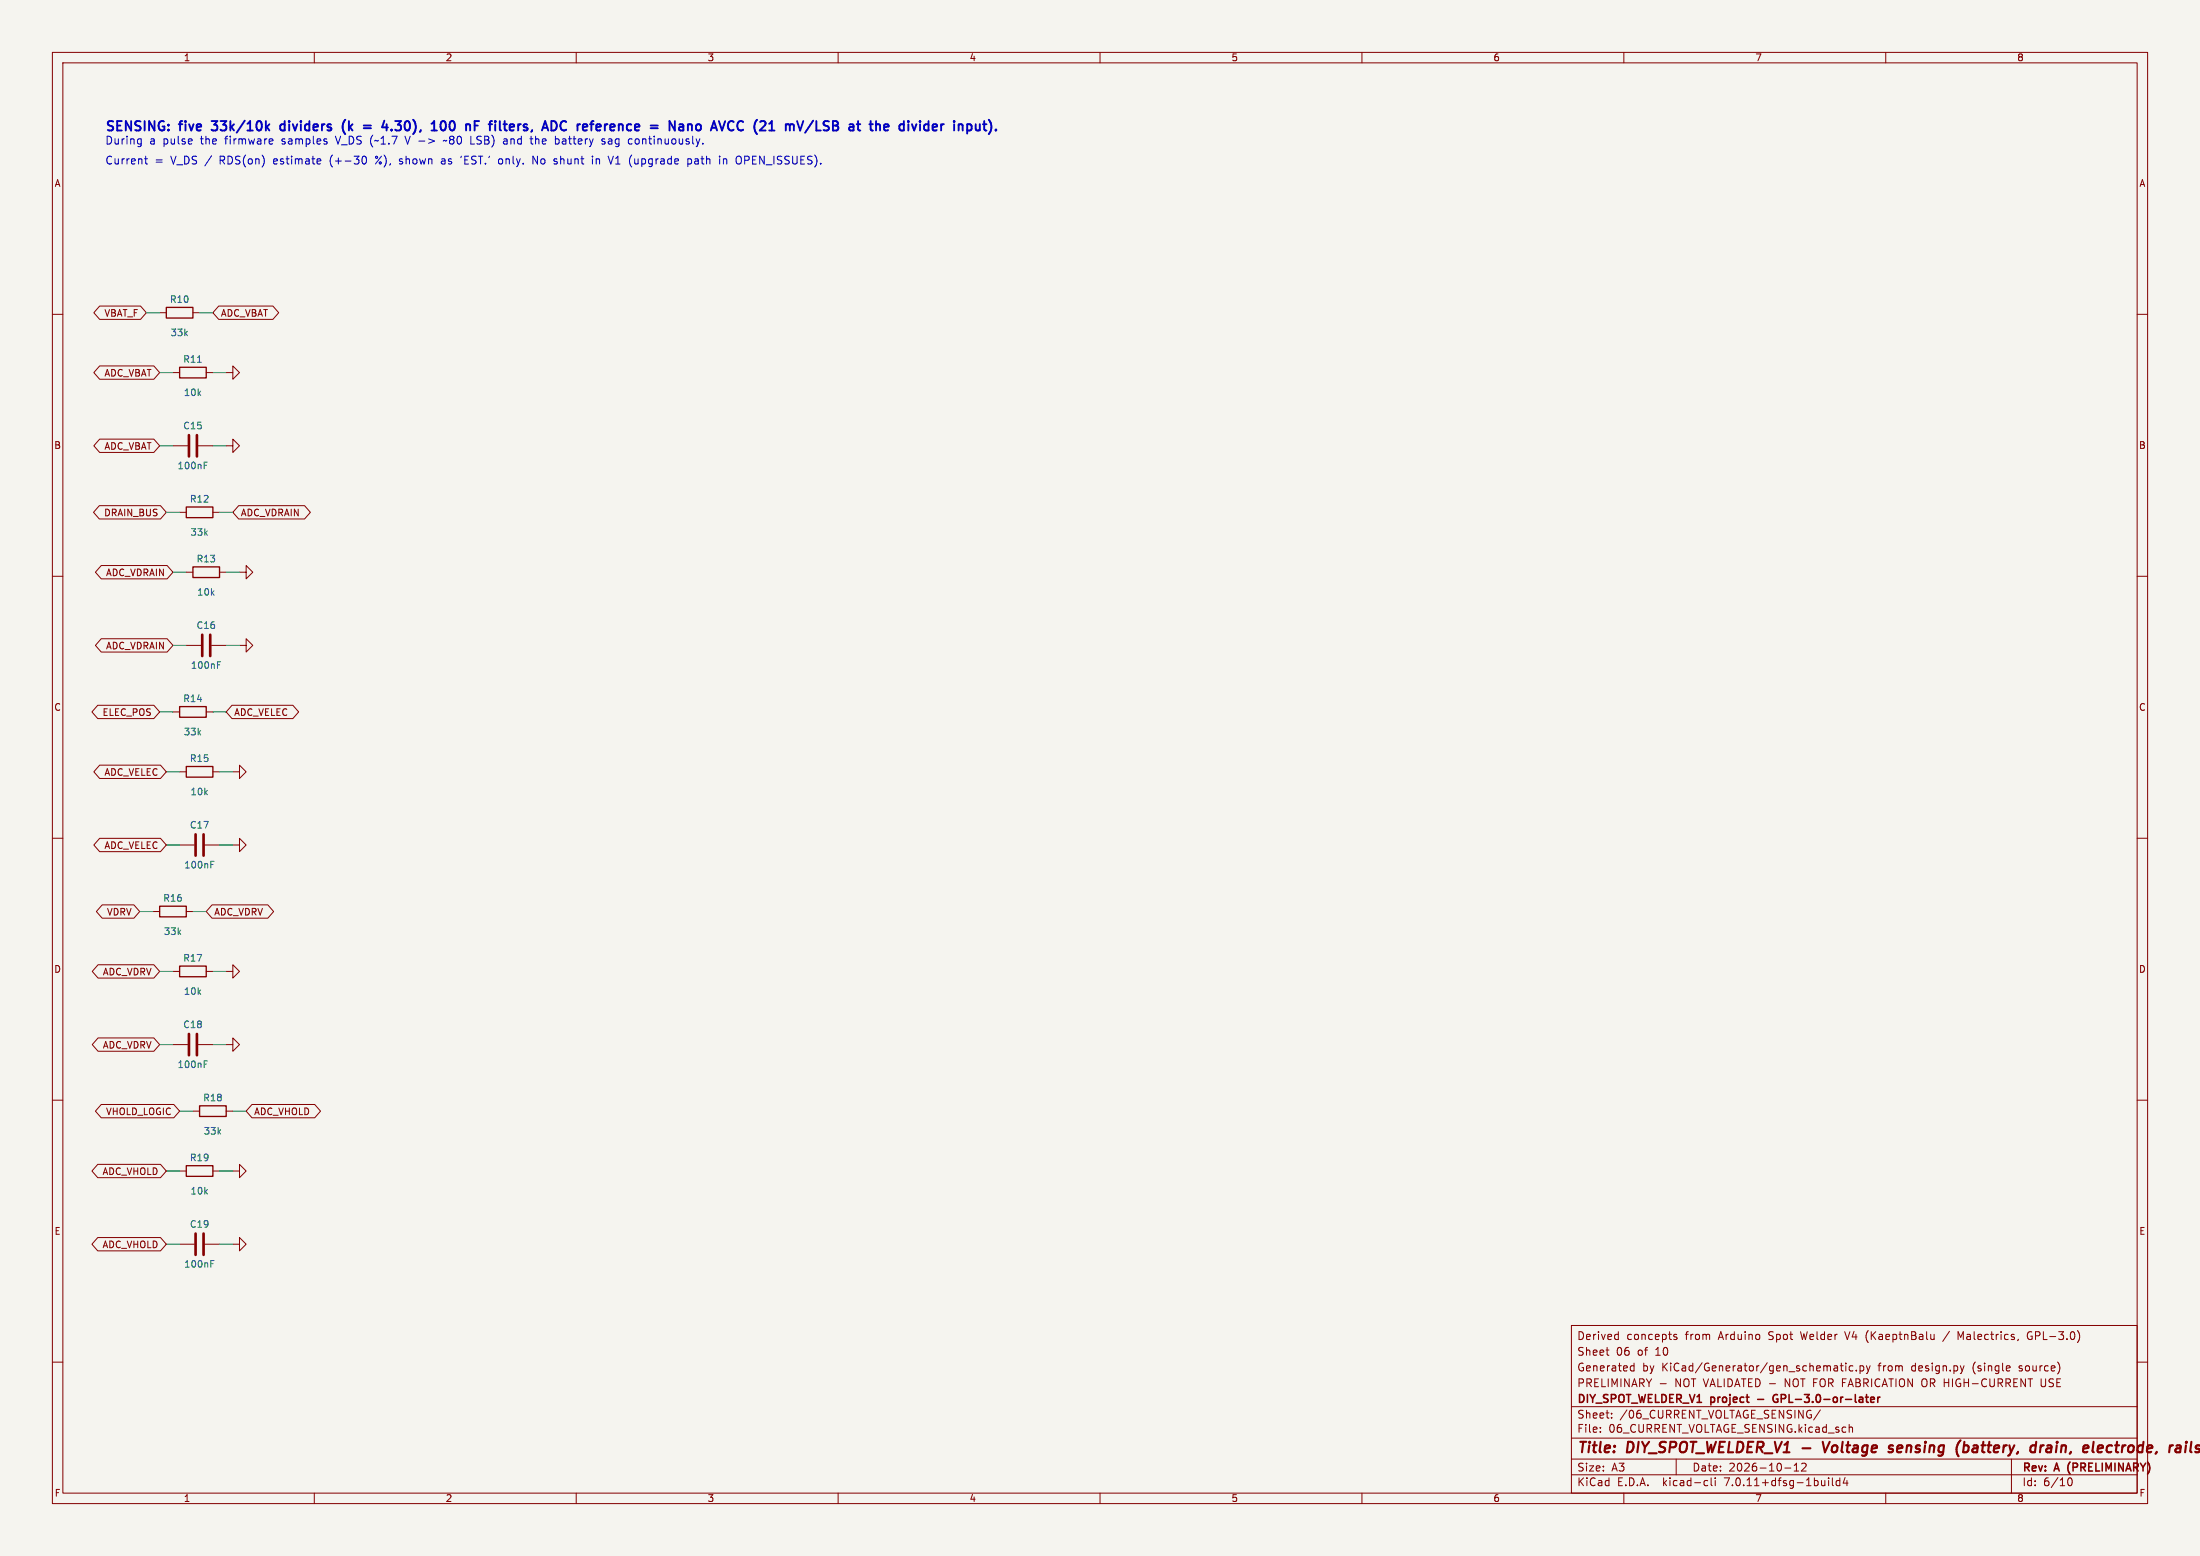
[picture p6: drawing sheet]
<svg xmlns="http://www.w3.org/2000/svg" width="420mm" height="297mm" viewBox="0 0 420 297" stroke-linecap="round" stroke-linejoin="round" font-family="sans-serif">
<path d="M0 0h420v297h-420z" fill="#f5f4ef" stroke="#f5f4ef" stroke-width=".19"/>
<g fill="none" stroke="#840000" stroke-width=".19">
<path d="M10 10h400v277h-400zM12 12h396v273h-396zM60 10v2M110 10v2M160 10v2M210 10v2M260 10v2M310 10v2M360 10v2M10 60h2M19 58.4h7.8l1.1 1.3-1.1 1.3h-7.8l-1.1-1.3zM30.5 59.7h1.2"/>
<path d="M36.8 59.7h1.3M41.8 58.4h10.3l1.1 1.3-1.1 1.3h-10.3l-1.2-1.3zM408 60h2M19 69.8h10.4l1.1 1.3-1.1 1.3h-10.4l-1.1-1.3zM33 71.1h1.3M39.4 71.1h1.2M43.2 71.1h1.2v-1.2l1.3 1.2-1.3 1.3v-1.3M19 96.5h11.6l1.1 1.3-1.1 1.3h-11.6l-1.1-1.3zM19 83.8h10.4l1.1 1.3-1.1 1.3h-10.4l-1.1-1.3zM33 85.1h2.8M34.3 97.8h1.3M37.8 85.1h2.8"/>
<path d="M40.6 97.8h1.3M43.2 85.1h1.2v-1.3l1.3 1.3-1.3 1.3v-1.3M45.6 96.5h12.5l1.2 1.3-1.2 1.3h-12.5l-1.2-1.3zM10 110h2M19.3 107.9h12.6l1.1 1.3-1.1 1.3h-12.6l-1.1-1.3zM35.6 109.2h1.2M41.9 109.2h1.3M45.7 109.2h1.3v-1.2l1.3 1.2-1.3 1.3v-1.3M408 110h2M18.7 134.6h10.7l1.1 1.3-1.1 1.3h-10.7l-1.2-1.3zM19.3 121.9h12.6l1.1 1.3-1.1 1.3h-12.6l-1.1-1.3zM33 135.9h1.3"/>
<path d="M35.6 123.2h2.8M39.4 135.9h1.2M40.4 123.2h2.8M44.3 134.6h11.6l1.1 1.3-1.1 1.3h-11.6l-1.1-1.3zM45.7 123.2h1.3v-1.3l1.3 1.3-1.3 1.3v-1.3M10 160h2M19 146h11.6l1.1 1.3-1.1 1.3h-11.6l-1.1-1.3zM34.3 147.3h1.3M40.6 147.3h1.3M44.4 147.3h1.3v-1.2l1.3 1.2-1.3 1.3v-1.3M408 160h2M19 160h11.6l1.1 1.3-1.1 1.3h-11.6l-1.1-1.3z"/>
<path d="M19.5 172.7h6.1l1.1 1.3-1.1 1.3h-6.1l-1.1-1.3zM29.2 174h1.3M34.3 161.3h2.8M35.6 174h1.2M39.1 161.3h2.8M40.5 172.7h10.6l1.1 1.3-1.1 1.3h-10.6l-1.1-1.3zM44.4 161.3h1.3v-1.3l1.3 1.3-1.3 1.3v-1.3M18.7 184.1h10.7l1.1 1.3-1.1 1.3h-10.7l-1.1-1.3zM18.7 198.1h10.7l1.1 1.3-1.1 1.3h-10.7l-1.1-1.3zM33 199.4h2.8M33 185.4h1.3M37.8 199.4h2.8"/>
<path d="M39.4 185.4h1.2M43.2 185.4h1.2v-1.2l1.3 1.2-1.3 1.3v-1.3M43.2 199.4h1.2v-1.3l1.3 1.3-1.3 1.3v-1.3M10 210h2M19.3 210.8h13.9l1.1 1.3-1.1 1.3h-13.9l-1.1-1.3zM36.8 212.1h1.3M43.2 212.1h1.2M48.1 210.8h12l1.1 1.3-1.1 1.3h-12l-1.1-1.3zM408 210h2M18.7 222.2h11.9l1.1 1.3-1.1 1.3h-11.9l-1.2-1.3zM18.7 236.2h11.9l1.1 1.3-1.1 1.3h-11.9l-1.2-1.3zM34.3 223.5h1.3"/>
<path d="M34.3 237.5h2.8M39.1 237.5h2.8M40.6 223.5h1.3M44.4 237.5h1.3v-1.3l1.3 1.3-1.3 1.3v-1.3M44.4 223.5h1.3v-1.3l1.3 1.3-1.3 1.3v-1.3M10 260h2M300 253h108v32h-108zM306.6 257.7h.6M307 258.7h.2M308.5 254.7l.4 .1M308.9 254.2v1.5M308.9 255.6l-.4 .1"/>
<path d="M319.5 255l.7 .4-.3 .3-.4-.1M320.1 254.8l-.4-.1-.2 .2M352.2 254.2l.5 1.5M369.2 255.5l-.4 .2M369.2 254.7v1M372.2 254.1l-1.3 1.9M374.3 255.3l-.5-1.1v1.5M385.3 255.6l-.1 .2M387.7 254.2a.75 .75 0 0 0-.7 .7 .75 .75 0 0 0 .7 .8M408 260h2M300 278.5h108M300 274.5h108"/>
<path d="M300 268.5h108M305.5 273.2v.2M305.5 272.5v.1M307.7 270.5v.2M307.7 269.8v.1M311.4 261.6h.5M311.4 260.8h.5M311.9 260.2v1.5M316.9 264.1h1.2M320 278.5v3M342.5 279.7l.4-.4v1.5M343.9 279.4l.6-.1 .2 .1 .1 .3-.9 1.1h.9"/>
<path d="M347.5 269.1l-1.3 1.9M351.3 260.7h.6M351.5 260.2v1.3l.4 .2M352.4 260.2v.1M352.4 260.7v1M353 271.9v1.5M353 272.5l.2-.1 .4 .1 .1 .9M353.7 260.8l-.4-.1-.3 .3 .2 .6h.5M354.4 261.5v.2M355.1 260.8l.4-.1 .3 .3-.1 .6h-.6M355.1 260.7v1.5M356.3 260.7l.4 1"/>
<path d="M356.7 261.7l-.4 .5M357 260.7l-.3 1M374.9 260.7l-.3 1M384 278.5v6.5M389.7 263.2v1.2l.2 .3h.3M60 285v2M110 285v2M160 285v2M210 285v2M260 285v2M300 281.5h108M310 285v2"/>
<path d="M325.6 282.6l.4 .1M326 283.5l-.4 .1M326.7 282.1v1.3l.2 .2M327.4 282.1v.1M327.4 282.6v1M340.7 280.2h1.2M342.5 280.8h.9M349.1 282.1v.1M349.1 282.6v1M349.8 282.1v1.3l.2 .2M351.2 282.7l-.4-.1-.3 .3 .2 .6h.5M351.2 282.1v1.5"/>
<path d="M352.2 282l-.3 1.1h.9M352.6 282.6v1M360 285v2M394.8 282.4l-.1 .3M395.5 282.4l.1 .6-.2 .5h-.5l-.2-.5"/>
</g>
<g fill="none" stroke="#840000" stroke-width=".4">
<path d="M348 275.2l.4 2 .9-2M360.7 276.4l.6 .2 .1 .2-.1 .3-.6 .1M360.7 276h.7M362.3 276l-.2 .9 .3 .3M363.2 276.3l-1 .2M374.9 276h.8l.1 .3v.5a.66 .66 0 0 1-1 .3M375 275.2l-.2 2M388.5 275.9l.1 .1M388.7 275.2l-.2 2M389.6 275.9l-.2 1.3M390.2 275.9l-.4 .1-.3 .3M391 276.4a.4 .4 0 0 0-.4 .4 .4 .4 0 0 0 .3 .4h.4"/>
<path d="M391 275.9l-.2 .1M400.5 276.5l.9-.2v-.3h-.8l-.2 .9 .3 .3 .6-.1M417.3 275.9l-.2 1.3M417.4 275.2l-.1 .1 .1 .1M417.4 275.2v.2M418.3 275.2l-.2 1.7 .3 .3"/>
</g>
<path d="M339.1 267h.3M339.2 266.2a.75 .75 0 0 0-.7 .7 .75 .75 0 0 0 .6 .8l.2-.1M356.1 266.7h.6M356.3 266.2v1.3l.4 .2M357.1 267.2l.7-.2v-.2l-.5-.1-.2 .2 .1 .7h.6M358.5 266.7v1M358.9 266.7l-.3 .1-.1 .2" fill="none" stroke="#840000" stroke-width=".3"/>
<path d="M31.7 58.7h5.1v2h-5.1zM34.3 70.1h5.1v2h-5.1zM35.6 96.8h5v2h-5zM36.8 108.2h5.1v2h-5.1zM34.3 134.9h5.1v2h-5.1zM35.6 146.3h5v2h-5zM30.5 173h5.1v2h-5.1zM34.3 184.4h5.1v2h-5.1zM38.1 211.1h5.1v2h-5.1zM35.6 222.5h5v2h-5z" fill="none" stroke="#840000" stroke-width=".25"/>
<path d="M36.1 83.1v4M37.6 83.1v4M38.6 121.2v4M40.1 121.2v4M37.3 159.3v4M38.9 159.3v4M36.1 197.4v4M37.6 197.4v4M37.3 235.5v4M38.9 235.5v4" fill="none" stroke="#840000" stroke-width=".51"/>
<path d="M37.7 69.2h.7M39 88.8h.4M39 88.2h.6M41.5 126.9h.4M41.5 126.3h.6M40.2 165h.5M40.2 164.4h.7M39 203.1h.4M39 202.5h.6M40.2 241.2h.5M40.2 240.6h.7" fill="none" stroke="#006464" stroke-width=".19"/>
<g fill="none" stroke="#0000c2" stroke-width=".19">
<path d="M26.5 26.5l.5 .1M27 26.5v1.2l-.3 .3M27 27.4l-.5 .1M27.6 30.3h.6M27.8 29.8v1.3l.4 .2M51.9 26.5l.2 .4-.7 .1M52 27.4l-.1 .1M61.2 30.4v.3l-.7 .1M64 26l.5 1.5M69.1 30.4l.1-.4 .3-.2a.8 .8 0 0 1 .5 .8 .8 .8 0 0 1-.5 .7l-.3-.1-.1-.5M71.7 29.9v.3M72.8 29.8l-1.1 1.5"/>
<path d="M76.2 31.2l.5 .1M76.5 30.3l-.3 .2 .3 .3M77.3 26l.5 1.5M84.7 30.3l-.4 .1M84.8 30.7h-.3a.29 .29 0 0 0-.3 .3 .29 .29 0 0 0 .3 .3h.3M85.3 26.8l-.2 .1-.3-.1-.2 .1M89.9 27.5h.7M95.2 31l.3 .3 .4-.1M95.9 30.5l-.4-.2-.3 .3M96.3 26.5h.3l.2 .2v.8M96.8 27.4l-.5 .1M96.8 26.9h-.5"/>
<path d="M101.2 26.5h.5M101.6 27.5h.1M101.7 31.3v-1.5l.9 1.5M102.2 26v1.5M102.3 26.6h-.1M106.5 26.5l.2 .3v.4l-.2 .3M113.8 30.3v1M114.4 30.4l-.4-.1-.2 .2M115.5 26.6l-.4-.1-.2 .2 .1 .2 .5 .2v.3h-.6M116.3 26.9a.29 .29 0 0 0-.2 .3 .29 .29 0 0 0 .2 .3M116.3 26.5l-.1 .1M117.1 29.8l-.5 1.5"/>
<path d="M121.5 26.5l-.3 .3v.4l.3 .3M131.3 30.4l.4-.1 .3 .3-.1 .6h-.6M131.3 30.3v1.5M133.1 30.3l-.4 .1M133.2 30.7h-.4a.29 .29 0 0 0-.2 .3 .29 .29 0 0 0 .2 .3h.4M138.2 30.4h.5v.9M142.2 30.6h.5M142.7 29.8h-.5v1.5"/>
</g>
<g fill="none" stroke="#0000c2" stroke-width=".36">
<path d="M40.4 23.1h1.1M40.4 24.7l.2 .2M50.9 24.2l.5 .7M51.4 23.7l-.6 .7M54.4 23.8l-.6-.1-.3 .4v.5l.2 .2h.7M65.4 24.4l.4 1.1M65.9 22.9l-.3 .5-.2 .7M66.6 23.1v1.8M66.8 24.2l.5 .7M67.3 23.7l-.7 .7M69.4 24h1.4M69.4 24.5h1.4"/>
<path d="M73.4 23l-.4 1.3M74.8 24.7v.2M75.4 23.1h1.2M75.4 24.7l.3 .2h.5M84.3 23.3l.4-.2a1.12 1.12 0 0 1 0 1.8l-.3-.1-.2-.2-.1-.8zM86.2 23.1a1.12 1.12 0 0 0 0 1.8M93.3 23.7h.7M97.9 23.7l.2 .1 .1 .3-.9 .2M98.1 24.8l-.2 .1M107.3 23.2l.5-.1 .3 .2M108.1 24.7l-.3 .2-.5-.1M117.1 23.7h-.3l-.3 .3 .1 .8 .5 .1"/>
<path d="M117.4 24.1l-.9 .2M129.7 23.8h.7l.1 1.1M130.5 24.1l-.6 .1a.35 .35 0 0 0-.3 .4 .35 .35 0 0 0 .3 .3l.6-.1M131.3 23.7v1.2M131.4 23.8l-.1 .1M136.3 23.1l-.6 1.8M144.5 22.9a2.06 2.06 0 0 0 0 2.7M158 23.1l.2 .1M158.2 24.2v.5M159 23.1h.6l.3 .2 .1 .3-.4 .4a.48 .48 0 0 1 .5 .4 .48 .48 0 0 1-.4 .5h-.7zM159 24h.6M172.6 23.8l-.6-.1-.3 .4v.5l.2 .2h.7"/>
<path d="M172.6 23.1v1.8M176.8 23.7l.5 .1M177.3 24.8l-.5 .1M177.3 23.1v1.8M183 23.9l.3-.2 .4 .1 .1 1.1"/>
</g>
<g fill="none" stroke="#009600" stroke-width=".19">
<path d="M27.9 59.7h2.6M38.1 59.7h2.5M30.5 71.1h2.5M40.6 71.1h2.6M30.5 85.1h2.5M31.7 97.8h2.6M40.6 85.1h2.6M41.9 97.8h2.5M33 109.2h2.6M43.2 109.2h2.5M30.5 135.9h2.5M33 123.2h2.6"/>
<path d="M40.6 135.9h2.6M43.2 123.2h2.5M31.7 147.3h2.6M41.9 147.3h2.5M26.7 174h2.5M31.7 161.3h2.6M36.8 174h2.6M41.9 161.3h2.5M30.5 199.4h2.5M30.5 185.4h2.5M40.6 199.4h2.6M40.6 185.4h2.6"/>
<path d="M34.3 212.1h2.5M44.4 212.1h2.6M31.7 223.5h2.6M31.7 237.5h2.6M41.9 223.5h2.5M41.9 237.5h2.5"/>
</g>
<g font-size="2.8" fill="#840000">
<text x="301" y="277.9">Title:</text>
<text x="310.6" y="277.9">DIY_SPOT_WELDER_V1 -</text>
<text x="349.7" y="277.9">Voltage</text>
<text x="363" y="277.9">sensing</text>
<text x="376.7" y="277.9">(battery,</text>
<text x="391.7" y="277.9">drain,</text>
<text x="402.6" y="277.9">electrode,</text>
<text x="419.8" y="277.9">ra</text>
</g>
<g font-size="2.5" fill="#0000c2">
<text x="20" y="25.2">SENSING:</text>
<text x="34.4" y="25.2">five</text>
<text x="41.3" y="25.2">33k/10k</text>
<text x="55.1" y="25.2">dividers</text>
<text x="67.6" y="25.2">(k</text>
<text x="72.4" y="25.2">=</text>
<text x="76.7" y="25.2">4.30),</text>
<text x="86.8" y="25.2">100</text>
<text x="94.1" y="25.2">nF</text>
<text x="99.3" y="25.2">filters,</text>
<text x="110.3" y="25.2">ADC</text>
<text x="117.5" y="25.2">reference</text>
<text x="132.2" y="25.2">=</text>
<text x="136.5" y="25.2">Nano</text>
<text x="145.4" y="25.2">AVCC (21</text>
<text x="160.9" y="25.2">mV/LSB</text>
<text x="173.8" y="25.2">at</text>
<text x="178.5" y="25.2">the</text>
<text x="184.8" y="25.2">divider</text>
</g>
<g font-size="2.1" fill="#0000c2">
<text x="20" y="27.7">During</text>
<text x="28.5" y="27.7">a</text>
<text x="31.2" y="27.7">pulse</text>
<text x="38.5" y="27.7">the</text>
<text x="43.3" y="27.7">firmware</text>
<text x="54.2" y="27.7">samples</text>
<text x="64.7" y="27.7">V_DS (~1.7</text>
<text x="78.3" y="27.7">V -&gt;</text>
<text x="85.9" y="27.7">~80</text>
<text x="91.2" y="27.7">LSB)</text>
<text x="97.6" y="27.7">and</text>
<text x="103" y="27.7">the</text>
<text x="107.8" y="27.7">battery</text>
<text x="116.9" y="27.7">sag</text>
<text x="122.1" y="27.7">continuously.</text>
<text x="20" y="31.5">Current</text>
<text x="29.5" y="31.5">=</text>
<text x="32.7" y="31.5">V_DS /</text>
<text x="42.2" y="31.5">RDS(on)</text>
<text x="52.6" y="31.5">estimate</text>
<text x="63.5" y="31.5">(+-30</text>
<text x="72.4" y="31.5">%),</text>
<text x="77.1" y="31.5">shown</text>
<text x="85.3" y="31.5">as</text>
<text x="89.1" y="31.5">'EST.'</text>
<text x="96.5" y="31.5">only.</text>
<text x="103.2" y="31.5">No</text>
<text x="107.4" y="31.5">shunt</text>
<text x="114.8" y="31.5">in</text>
<text x="118.2" y="31.5">V1 (upgrade</text>
<text x="133.5" y="31.5">path</text>
<text x="139.8" y="31.5">in</text>
<text x="143.1" y="31.5">OPEN_ISSUES).</text>
</g>
<g font-size="2.1" fill="#840000">
<text x="301" y="256">Derived</text>
<text x="310.5" y="256">concepts</text>
<text x="321.8" y="256">from</text>
<text x="328.2" y="256">Arduino</text>
<text x="337.9" y="256">Spot</text>
<text x="344.2" y="256">Welder</text>
<text x="352.9" y="256">V4 (KaeptnBalu</text>
<text x="374.8" y="256">Malectrics,</text>
<text x="388.2" y="256">GPL-3.0)</text>
<text x="301" y="262">Generated</text>
<text x="301" y="259">Sheet</text>
<text x="308.5" y="259">06</text>
<text x="312.7" y="259">of</text>
<text x="313.5" y="262">by</text>
<text x="316.2" y="259">10</text>
<text x="317.3" y="262">KiCad/Generator/gen_schematic.py</text>
<text x="358.7" y="262">from</text>
<text x="365.2" y="262">design.py</text>
<text x="377" y="262">(single</text>
<text x="386" y="262">source)</text>
<text x="301" y="268.2">DIY_SPOT_WELDER_V1 project</text>
<text x="301" y="265">PRELIMINARY</text>
<text x="319.8" y="265">NOT VALIDATED -</text>
<text x="336.2" y="268.2">-</text>
<text x="339.8" y="268.2">GPL-3.0-or-later</text>
<text x="341.1" y="265">NOT FOR FABRICATION OR HIGH-CURRENT</text>
<text x="390.8" y="265">USE</text>
<text x="301" y="273.7">File:</text>
<text x="301" y="271">Sheet:</text>
<text x="307.1" y="273.7">06_CURRENT_VOLTAGE_SENSING.kicad_sch</text>
<text x="309.2" y="271">/06_CURRENT_VOLTAGE_SENSING/</text>
<text x="301" y="281.1">Size:</text>
<text x="307.6" y="281.1">A3</text>
<text x="323" y="281.1">Date:</text>
<text x="330" y="281.1">2026-10-12</text>
<text x="386" y="281.3">Rev:</text>
<text x="392.4" y="281.3">A</text>
<text x="395.4" y="281.3">(PRELIMINARY)</text>
<text x="301" y="283.9">KiCad</text>
<text x="308.7" y="283.9">E.D.A.</text>
<text x="317.6" y="283.9">kicad-cli</text>
<text x="329.5" y="283.9">7.0.11+dfsg-1build4</text>
<text x="386" y="283.9">Id:</text>
<text x="390.1" y="283.9">6/10</text>
</g>
<g font-size="1.8" fill="#840000">
<text x="35" y="11.9">1</text>
<text x="85" y="11.9">2</text>
<text x="135" y="11.9">3</text>
<text x="185" y="11.9">4</text>
<text x="235" y="11.9">5</text>
<text x="285" y="11.9">6</text>
<text x="335" y="11.9">7</text>
<text x="385" y="11.9">8</text>
<text x="10.3" y="35.9">A</text>
<text x="408.3" y="35.9">A</text>
<text x="19.8" y="60.6">VBAT_F</text>
<text x="42.1" y="60.6">ADC_VBAT</text>
<text x="19.8" y="72.1">ADC_VBAT</text>
<text x="10.3" y="85.9">B</text>
<text x="19.8" y="86">ADC_VBAT</text>
<text x="408.2" y="85.9">B</text>
<text x="19.8" y="98.7">DRAIN_BUS</text>
<text x="45.9" y="98.7">ADC_VDRAIN</text>
<text x="20.1" y="110.2">ADC_VDRAIN</text>
<text x="20.1" y="124.1">ADC_VDRAIN</text>
<text x="10.3" y="135.9">C</text>
<text x="19.5" y="136.8">ELEC_POS</text>
<text x="44.6" y="136.8">ADC_VELEC</text>
<text x="408.2" y="135.9">C</text>
<text x="19.8" y="148.3">ADC_VELEC</text>
<text x="19.8" y="162.2">ADC_VELEC</text>
<text x="20.3" y="174.9">VDRV</text>
<text x="40.8" y="174.9">ADC_VDRV</text>
<text x="10.3" y="185.9">D</text>
<text x="408.2" y="185.9">D</text>
<text x="19.5" y="186.4">ADC_VDRV</text>
<text x="19.5" y="200.3">ADC_VDRV</text>
<text x="20.1" y="213">VHOLD_LOGIC</text>
<text x="48.4" y="213">ADC_VHOLD</text>
<text x="19.5" y="224.5">ADC_VHOLD</text>
<text x="10.3" y="235.9">E</text>
<text x="19.5" y="238.4">ADC_VHOLD</text>
<text x="408.3" y="235.9">E</text>
<text x="10.3" y="285.9">F</text>
<text x="35" y="286.9">1</text>
<text x="85" y="286.9">2</text>
<text x="135" y="286.9">3</text>
<text x="185" y="286.9">4</text>
<text x="235" y="286.9">5</text>
<text x="285" y="286.9">6</text>
<text x="335" y="286.9">7</text>
<text x="385" y="286.9">8</text>
<text x="408.3" y="285.9">F</text>
</g>
<g font-size="1.8" fill="#006464">
<text x="32.3" y="58">R10</text>
<text x="32.5" y="64.4">33k</text>
<text x="34.9" y="69.4">R11</text>
<text x="35" y="75.8">10k</text>
<text x="34.9" y="82.1">C15</text>
<text x="33.8" y="89.8">100nF</text>
<text x="36.2" y="96.1">R12</text>
<text x="36.3" y="102.5">33k</text>
<text x="37.4" y="107.5">R13</text>
<text x="37.5" y="113.9">10k</text>
<text x="37.4" y="120.2">C16</text>
<text x="36.3" y="127.9">100nF</text>
<text x="34.9" y="134.2">R14</text>
<text x="35" y="140.6">33k</text>
<text x="36.2" y="145.6">R15</text>
<text x="36.3" y="152">10k</text>
<text x="36.2" y="158.3">C17</text>
<text x="35.1" y="166">100nF</text>
<text x="31.1" y="172.3">R16</text>
<text x="31.2" y="178.7">33k</text>
<text x="34.9" y="183.7">R17</text>
<text x="35" y="190.1">10k</text>
<text x="34.9" y="196.4">C18</text>
<text x="33.8" y="204.1">100nF</text>
<text x="38.7" y="210.4">R18</text>
<text x="36.2" y="221.8">R19</text>
<text x="38.8" y="216.8">33k</text>
<text x="36.3" y="228.2">10k</text>
<text x="36.2" y="234.5">C19</text>
<text x="35.1" y="242.2">100nF</text>
</g>
</svg>
